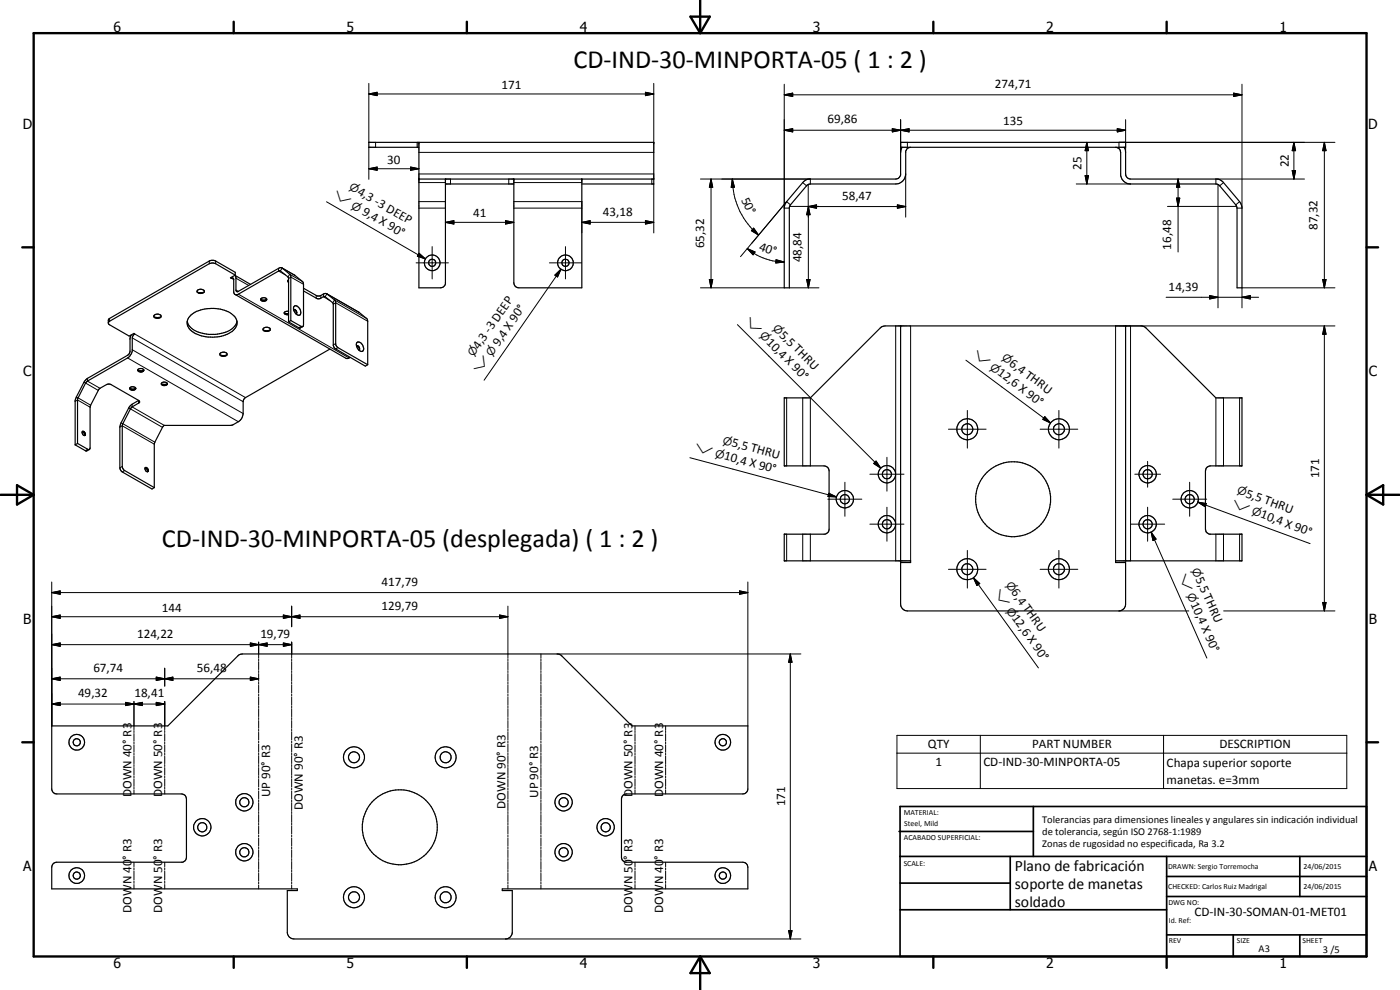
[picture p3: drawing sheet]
<svg xmlns="http://www.w3.org/2000/svg" width="420mm" height="297mm" viewBox="0 0 420 297" stroke-linecap="round" stroke-linejoin="round" font-family="sans-serif">
<g fill="none" stroke="#000" stroke-width=".35">
<path d="M125.2 42.7v1.5M125.7 42.7v43.7l6.8-.1 1-.6 .2-.6v-31.4M125.7 44.2h-15v-1.5h85.5v12.5h-21.6M125.7 53.7h70.5M133.7 55.2h20.5M154.2 53.7v31.1a1.52 1.52 0 0 0 1.5 1.6h18.9v-32.7M270.3 42.7h67.5v1.5h-67.5zM270.7 44.2l-.4 1.5v6.8l-.9 1.1-26.9 .2-1.3 .7-5.1 6-.5 .7-.2 1.2v24h1.5v-24.2l.3-.7 5-6 1-.3h25.6a3 3 0 0 0 3-3v-6.8l.6-1 .9-.2M334.8 44.2a1.52 1.52 0 0 1 1.5 1.5v6.9a3 3 0 0 0 3 2.6h25.6l.9 .3 5.1 6 .3 .7 .1 24.2h1.4v-24l-.1-.8-.6-1.1-5.1-6-1.2-.7-27-.2-.5-.3-.3-.8-.1-6.8-.4-1.5M32.5 96.9l.4 .6 5.9 3.3 1.4-.8 .2 .2-.5 .6-.2 .6v3.8a3.6 3.6 0 0 1-1.4 2.2l-12.1 6.9-.5 .6-2.4 4.9v13.3M46.3 95.1l1 .2 1-.2M48.3 95.1v-.1a1.14 1.14 0 0 0-1-.8 1.14 1.14 0 0 0-1.1 .8l.1 .2"/>
<path d="M48.3 95.1a1.51 1.51 0 0 1-2 .1M56.2 96.4a5.8 5.8 0 0 0 5.1 3.7 11.4 11.4 0 0 0 8-1.2l1.3-1.3 .5-1.2M57.3 94.5a10.9 10.9 0 0 1 12.9 .2 2.96 2.96 0 0 1-1 5 11 11 0 0 1-12.1-.7 2.91 2.91 0 0 1 .2-4.5zM59.2 87.7a1.54 1.54 0 0 0 2 0M59.2 87.7a1.09 1.09 0 0 1 .8-1 1.09 1.09 0 0 1 1.2 .4v.6M59.2 87.7h2M69.4 83.5l.5-.1 .2 .3v4l.3 .6 .7 .1 12.5-7.1h.5l2.3 1.8 .2 .5v13M69.4 83.2v.3M70.6 88.3l33.2 19.2 .5 .1 .8-.4M70.6 82.5l-1.4 .9 .2 .1M70.6 82.5l-5.9-3.4-.7-.2-1 .1-30.1 17.4-.4 .5M70.6 82.5v-.8l-5.9-3.4-.7-.2-1 .1-30.1 17.3-.4 .4v1"/>
<path d="M75.2 85.3l-4.7-2.7 .3 .6v3.8l.4 .5 12.9-7.2 .6 .1 2.4 2 .2 .4v13.4M78.3 89.7a1.08 1.08 0 0 1 1.7 .3 .99 .99 0 0 1-.9 .4 .99 .99 0 0 1-.8-.7zM78.3 89.8v.1M78.3 89.9h1.7M78.3 89.9l.6 .3 1.1-.3M79 99.1l1 .1 1.1-.1M79.1 98.5a1.25 1.25 0 0 1 2 .4 1.22 1.22 0 0 1-1.2 .6 1.22 1.22 0 0 1-1-.8zM80 89.8v.1M84.6 80.4a22.2 22.2 0 0 1 6.3 4.2l.2 .7-.1 12.5-.5 .2-3.2-1.8M85.3 93.9l.4 .5h.9M85.3 93.9l.1 .1M85.4 94l.4 .2h.8"/>
<path d="M85.4 94l1.2 .1M86.6 96.6l3.2 1.8 1.1-.4M86.6 83.9l-.3 .4 .3 .4M86.6 93.4l-.9 .1-.4 .4M87.3 96.2l-.7 .4M88.1 93a.76 .76 0 0 1 .8 .3 .76 .76 0 0 1 0 .8M88.2 92.9a.91 .91 0 0 1 .7 1.2M88.3 91.9a1.37 1.37 0 0 1 1.9 1.4l-.1 1.1a1.42 1.42 0 0 1-1.9-1.3zM88.8 94.1h.1M91.1 86.5l4.2 2.3h.6l1.6-.7h.4l2.5 1.9 .3 .6 .2 13.1 .5 .6 9 5.1M91.1 87.3l4 2.3h1l1.4-.7 2.5 2.1v12.7l.3 .6 9.3 5.6 .8-.5M98 88.1l9.6 5.5 2.6 2.1 .2 .7v13"/>
<path d="M270.3 97.8v70.5M337.8 97.8v70.5M38.9 116.5a1.08 1.08 0 0 1 1.9 0M38.9 116.5a1 1 0 0 0 .9 .6 1 1 0 0 0 1-.6M38.9 116.5l.1 .1M39 116.6h1.7M39.4 100.5l-.4 1.1v3.9l-.2 .7-12.8 7.5-.8 1-2.3 4.5-.3 .9v13.4M40.8 116.5a1.14 1.14 0 0 1-1.8 .1M41.4 111.1h1.7M41.5 110.8a1.23 1.23 0 0 1 1.7 .2 .92 .92 0 0 1-1 .6 .92 .92 0 0 1-.8-.7zM43.1 111a1.02 1.02 0 0 1-1.8 0M48.4 115.1v.1"/>
<path d="M48.5 115a1.07 1.07 0 0 1 1.7 .3 1.06 1.06 0 0 1-1.8-.2zM48.5 115.2h1.7a1.28 1.28 0 0 1-1.7 0zM50.2 115.1v.1M66.1 106.6h2M68.1 106.5v-.1a1.14 1.14 0 0 0-1-.8 1.14 1.14 0 0 0-1.1 .8l.1 .2M68.1 106.5a1.49 1.49 0 0 1-2 .1M99 104.7l-25.5 14.7-.5 1v3.7a3 3 0 0 1-1.5 2.4l-2.1 1.1-20.3 .1-2.8 5.6v13M107 102.9a1.45 1.45 0 0 1 2.1 1.5 .81 .81 0 0 1-.5 1.1 .81 .81 0 0 1-1-.6 2.1 2.1 0 0 1-.6-2zM107 103.8a.73 .73 0 0 1 .8 .4 .73 .73 0 0 1-.1 .8M107.1 103.8h-.1M107.1 103.8l.8 .8-.2 .4M235.4 119.4h7.8l21-21 1.1-.6h77.5l1.1 .6 21 21h7.8v20.4h-9.4a1.52 1.52 0 0 0-1.5 1.5l.1 17.8a1.29 1.29 0 0 0 1.1 1.2h9.7v8h-37.9v.5h3v12.5a2.09 2.09 0 0 1-2 2h-63.5a2.09 2.09 0 0 1-2-2v-12.5h3v-.5h-37.9v-8h12.2l1.1-.9 .1-18.1a1.52 1.52 0 0 0-1.5-1.5h-11.9z"/>
<path d="M22.6 133.5l3.1 1.8 1.1-.4M23.3 133.1l-.7 .4M24.7 129.5l.5 .4 .3 .7M24.7 129.5a.79 .79 0 0 1 .8 .3 .79 .79 0 0 1 0 .9 .88 .88 0 0 1-.8-1.2zM24.8 129.5l.5 .2 .2 .9M25.5 130.6l-.1 .1M41.6 120.1l-2.6 1.8-2.9 5.7-.1 12.8 .1 .6 .6 .6 8.9 5.1 .7-.4M41.6 120.1l.3 .7-2.6 1.7-2.5 4.8-.1 12.7 .5 1.1 9.1 5.2M41.6 120.1l-8.4-4.8h-1.1l-2.1 1.2-.4 .4-2.6 5.1v12.7l-.5 .2-3.2-1.8M43.6 140.3a.85 .85 0 0 1 .7 1.2M43.6 140.3a.76 .76 0 0 1 .8 .4 .76 .76 0 0 1 0 .8M43.6 140.3a.81 .81 0 0 0 .8 1.2"/>
<path d="M43.6 140.3l.8 1.2M15.5 217.8h34.9l21.2-21.2 1.2-.4 94.7 .1 .9 .3 21.2 21.2h34.8v18.9l-.2 .8-.7 .6-35.5 .1a1.52 1.52 0 0 0-1.5 1.5v17.5l.3 .9 .6 .5 35.5 .1a1.52 1.52 0 0 1 1.5 1.5v6.5h-73.7v.5h3v12.5a2.09 2.09 0 0 1-2 2h-63.8a1.97 1.97 0 0 1-1.7-2v-12.5h3v-.5h-73.7v-6.5a1.52 1.52 0 0 1 1.5-1.5l38-.1 .7-.5 .3-.9v-17.5a1.45 1.45 0 0 0-1.6-1.5l-37.9-.1-.7-.6-.3-.8z"/>
<circle cx="129.7" cy="78.9" r="2.35"/>
<circle cx="129.7" cy="78.9" r="1.07"/>
<circle cx="169.7" cy="78.8" r="1.09"/>
<circle cx="169.7" cy="78.9" r="2.36"/>
<circle cx="290.3" cy="128.8" r="1.65"/>
<circle cx="290.3" cy="128.8" r="3.2"/>
<circle cx="317.8" cy="128.8" r="3.2"/>
<circle cx="317.8" cy="128.8" r="1.65"/>
<circle cx="253.6" cy="149.8" r="2.6"/>
<circle cx="253.6" cy="149.8" r="1.39"/>
<circle cx="266.2" cy="157.3" r="1.37"/>
<circle cx="266.2" cy="142.3" r="2.6"/>
<circle cx="266.2" cy="142.3" r="1.38"/>
<circle cx="266.2" cy="157.3" r="2.59"/>
<circle cx="304" cy="149.8" r="11.3"/>
<circle cx="344.4" cy="142.3" r="1.38"/>
<circle cx="344.4" cy="157.3" r="1.38"/>
<circle cx="344.4" cy="157.3" r="2.6"/>
<circle cx="344.4" cy="142.3" r="2.6"/>
<circle cx="357.1" cy="149.8" r="1.36"/>
<circle cx="357.1" cy="149.8" r="2.6"/>
<circle cx="290.3" cy="170.8" r="3.1"/>
<circle cx="290.3" cy="170.8" r="1.66"/>
<circle cx="317.8" cy="170.8" r="3.2"/>
<circle cx="317.8" cy="170.8" r="1.65"/>
<circle cx="23" cy="222.7" r="2.35"/>
<circle cx="23" cy="222.7" r="1.08"/>
<circle cx="106.2" cy="227.2" r="1.66"/>
<circle cx="106.3" cy="227.2" r="3.2"/>
<circle cx="133.7" cy="227.2" r="1.65"/>
<circle cx="133.7" cy="227.2" r="3.2"/>
<circle cx="216.9" cy="222.7" r="2.35"/>
<circle cx="216.9" cy="222.7" r="1.08"/>
<circle cx="60.7" cy="248.2" r="1.38"/>
<circle cx="60.7" cy="248.2" r="2.6"/>
<circle cx="73.3" cy="240.7" r="1.38"/>
<circle cx="73.3" cy="255.7" r="1.38"/>
<circle cx="73.3" cy="255.7" r="2.6"/>
<circle cx="73.3" cy="240.7" r="2.6"/>
<circle cx="120" cy="248.2" r="11.3"/>
<circle cx="169.1" cy="240.7" r="2.62"/>
<circle cx="169.1" cy="240.7" r="1.38"/>
<circle cx="169.1" cy="255.7" r="2.61"/>
<circle cx="169.2" cy="255.7" r="1.39"/>
<circle cx="181.8" cy="248.2" r="1.39"/>
<circle cx="181.8" cy="248.2" r="2.6"/>
<circle cx="23" cy="262.7" r="2.35"/>
<circle cx="23" cy="262.7" r="1.09"/>
<circle cx="106.2" cy="269.2" r="3.2"/>
<circle cx="106.3" cy="269.2" r="1.65"/>
<circle cx="133.7" cy="269.2" r="1.66"/>
<circle cx="133.7" cy="269.2" r="3.1"/>
<circle cx="216.9" cy="262.7" r="1.09"/>
<circle cx="216.9" cy="262.7" r="2.35"/>
</g>
<g fill="none" stroke="#000" stroke-width=".3">
<path d="M110.7 28.2l2.5-.5v1zM110.7 28.2h85.5M110.7 25v17.7M193.7 27.7l2.5 .5-2.5 .5zM196.2 25v17.7M235.4 39.1l2.5-.5v1zM235.4 28.4l2.5-.5v1.1zM235.4 25.3v37.1h1.5M235.4 39.1h102.4M235.4 28.4h137.3M267.8 38.6l2.5 .5-2.5 .5zM270.3 39.1l2.5-.5v1z"/>
<path d="M270.3 35.9v9.8M335.3 38.6l2.5 .5-2.5 .5zM337.8 35.9v9.8M370.2 27.9l2.5 .5-2.5 .6zM372.7 25.3v37.1h-1.4M110.7 50.6l2.5-.5v1zM110.7 44.2v9.6M110.7 50.6h15M112.7 42.7v1.5M123.2 50.1l2.5 .5-2.5 .5zM125.7 54.8h8M125.7 52.2h70.5"/>
<path d="M125.7 45.7h70.5M135.2 53.7v1.5M152.7 53.7v1.5M154.2 54.8h20.4M195.6 53.7v1.5M196.2 55.2v14.7M210.2 53.7h33v1.5M213.4 53.7l.5 2.5h-1zM213.4 53.7v32.7M219.8 53.7l.6 2.5h-1zM219.8 53.7a21.7 21.7 0 0 0 7.9 16.8M240.9 54.8l1.2 1"/>
<path d="M242.6 55.3v31.1M271.8 52.2v13M272.3 42.7v1.5M323 55.2h16.3M325.7 52.7h1l-.5 2.5zM326.2 42.7l.5 2.5h-1zM326.2 42.7v12.5M353.1 59.4h1l-.5 2.5zM353.6 53.7l.5 2.5h-1zM353.6 53.7v21.9M365.5 55.3v37.1M367.2 54.8l-1.2 1"/>
<path d="M387.8 51.2h1l-.5 2.5zM388.3 42.7l.5 2.5h-1zM388.3 42.7v11M391.5 53.7h-26.6v1.5M397.5 42.7l.5 2.5h-1.1zM397.5 42.7v43.7M400.6 42.7h-64.8v1.5M62.8 78.3v.8M64.7 78.3v.8M98 60.5l29.7 17.2M124.9 78.9h9.7M125.7 62.4h8"/>
<path d="M125.7 60.5h8M125.8 76l1.9 1.7-2.4-.8zM129.7 74v9.7M133.7 66.7l2.5-.5v1zM133.7 66.7h20.5M151.7 66.2l2.5 .5-2.5 .5zM154.2 62.4h20.4M154.2 60.5h20.4v9.4M164.9 78.9h9.7M169.7 74v9.7M174.6 66.7l2.5-.5v1zM174.6 66.7h21.6"/>
<path d="M193.7 66.2l2.5 .5-2.5 .5zM224.3 74.6l2.3 1-.6 .9zM224.3 74.6a17.6 17.6 0 0 0 11.1 4M226.2 68.5l1.5 2-2.2-1.3zM232.9 77.9l2.5 .7-2.6 .3zM237 61.9h5.6M237.2 61.5l-1.1-1-13.9 16.5M242.6 62l2.5-.5v1zM242.6 62h29.2M242.6 61.9l.5 2.5h-1zM245 61.9h.8M269.3 61.5l2.5 .5-2.5 .5z"/>
<path d="M350.4 61.9h20.7M372 60.5l-1.1 1M32.9 95.5v.9M69.4 83.5l.7 .4M70.8 87l.7 .4M70.8 83.5l3.8 2.1M71.5 88.3l33.3 19.1M83.6 80.5v.8l2 1.2M84.1 81.3l.6-.9 3.8 2.2M86.4 83.1l.5-.8 3.9 2.2M86.6 83.6l.7-.5 3.8 2.2M90.4 97.9l-.7 .4"/>
<path d="M94.9 88.6v.9M96.3 88.6v.9M97.1 88.2v.8l1.9 1.2M97.6 89l.5-.8 9.7 5.5M99.9 90.8l.5-.8 9.6 5.5M100 91.3l.7-.5 9.7 5.6M166.5 82.5l1.8-1.7-1 2.3zM168.3 80.8l-23 33.3M210.2 86.4h25.2M212.9 83.9h1l-.5 2.5zM221.3 97.4l43 43.1M236.9 86.4h8.9"/>
<path d="M242.1 83.9h1l-.5 2.5zM268.8 97.8v70.5M273.3 97.8v70.5M339.3 97.8v70.5M350 89.2h27.7M363 88.7l2.5 .5-2.5 .5zM372.7 89.2l2.5-.5v1zM396.9 83.9h1.1l-.5 2.5zM397.5 97.8l.5 2.5h-1.1zM397.5 97.8v85.5M400.6 97.8h-65.8v70.5M400.6 86.4h-27.9v6"/>
<path d="M22.9 119.2l4.3 2.4M25.2 114.7l4.3 2.4M26.2 113.5v.8l3.8 2.2M38.3 107.4l33.2 19.1M39.7 104.9l33.3 19.2M39.7 101.4l33.3 19.1M40.4 100.2l33.3 19.1M100.7 103.1l-.7 .4M101.4 104.3l-.7 .4M236.1 119.4v20.4M240.9 119.4v20.4M243.2 119.4v20.4"/>
<path d="M289.9 108.1l25.4 18.8M364.9 119.4v20.4M367.2 119.4v20.4M372 119.4v20.4M22.6 120.4l.7-.4 3.7 2.2M26.3 134.8l-.7 .4M36 128.1l.7-.3 9.6 5.5M36.3 126.9l10.2 5.8M36.7 140l-.7 .4M38.6 122.5l10.2 5.7M39.7 121.3v.8l9.6 5.5M41.6 120.1v.8"/>
<path d="M207 137.3l44 11.8M262.2 139.1l.7-.8 1.4 2.2zM262.9 138.3l1.4 2.2-2.1-1.4zM266.2 137.2v10.2M284.6 128.8h11.3M290.3 123.1v11.4M312.2 128.8h11.3M313.6 125l1.7 1.9-2.3-1.1zM317.8 123.1v11.4M344.4 138.4v7.8M37.4 141.2l-.7 .4M248.4 149.8h10.2"/>
<path d="M248.7 148l2.3 1.1-2.5-.1zM253.6 144.7v10.2M261.1 157.3h10.2M261.1 142.3h10.2M266.2 152.2v10.2M339.3 157.3h10.2M340.6 142.3h7.7M344.4 152.2v10.2M345.5 159.7l1.5 2.1-1 .4zM345.5 159.7l16.7 37.7M351.9 149.8h10.3M357 144.7v10.2"/>
<path d="M359.5 150.7l2.5 .4-.4 .9zM359.5 150.7l33.7 12.4M15.5 177.8l2.6-.5v1zM15.5 177.8h208.9M15.5 174.6v43.2M221.9 177.3l2.5 .5-2.5 .5zM224.4 174.6v43.2M236.1 160.3v8M240.9 160.3v8M243.2 160.3v8M284.6 170.8h11.3M290.3 165.1v11.3"/>
<path d="M292.1 173.4l1.9 1.7-.8 .6zM292.1 173.4l19.5 27M312.2 170.8h11.3M317.8 165.1v11.3M364.9 160.3v8M367.2 160.3v8M372 160.3v8M15.5 193.4l2.6-.5v1zM15.5 185l2.6-.5v1zM15.5 193.4h72M15.5 185h136.9M75.1 192.9l2.5 .5-2.5 .5z"/>
<path d="M77.6 193.4l2.6-.5v1zM77.6 192.7v4.7M77.6 197.7v.6M77.6 198.5v2.4M85 184.5l2.5 .5-2.5 .5zM85 192.9l2.5 .5-2.5 .5zM85 184.5l5 1v-1l-5 1zM87.5 185l2.5-.5v1zM87.5 181.9v6.1M87.5 192.7v4.7M87.5 197.7v.6M87.5 198.5v2.4"/>
<path d="M149.9 184.5l2.5 .5-2.5 .5zM152.4 181.9v15.5M152.4 197.7v.6M152.4 198.5v2.4M162.3 196.2v1.2M162.3 197.7v.6M162.3 198.5v2.4M167.2 196.2h73.2M237.2 196.2l.5 2.5h-1zM237.2 196.2v85.5M335.8 183.3h21M367.2 183.3h33.4"/>
<path d="M396.9 180.8h1.1l-.5 2.5zM15.5 211.2l2.6-.5v1zM15.5 203.7l2.6-.5v1zM15.5 211.2h33.9M15.5 203.7h62.1M37.7 210.7l2.5 .5-2.5 .5zM40.2 211.2l2.5-.5v1zM40.2 210.5v8.4M40.2 219.2v.6M46.9 203.2l2.5 .5-2.5 .5zM46.9 210.7l2.5 .5-2.5 .5zM49.4 203.7l2.5-.5v1z"/>
<path d="M49.4 200.5v5.4M49.4 210.5v8.4M49.4 219.2v.6M75.1 203.2l2.5 .5-2.5 .5zM77.6 201.2v.6M77.6 202.1v2.3M77.6 204.7v.6M77.6 205.6v2.3M77.6 208.3v.5M77.6 209.1v2.4M77.6 211.8v.6M77.6 212.6v2.4"/>
<path d="M77.6 215.3v.6M77.6 216.2v2.3M77.6 218.8v.6M77.6 219.7v2.3M87.5 201.2v.6M87.5 202.1v2.3M87.5 204.7v.6M87.5 205.6v2.3M87.5 208.3v.5M87.5 209.1v2.4M87.5 211.8v.6M87.5 212.6v2.4"/>
<path d="M87.5 215.3v.6M87.5 216.2v2.3M87.5 218.8v.6M87.5 219.7v2.3M152.4 201.2v.6M152.4 202.1v2.3M152.4 204.7v.6M152.4 205.6v2.3M152.4 208.3v.5M152.4 209.1v2.4M152.4 211.8v.6M152.4 212.6v2.4"/>
<path d="M152.4 215.3v.6M152.4 216.2v2.3M152.4 218.8v.6M152.4 219.7v2.3M162.3 201.2v.6M162.3 202.1v2.3M162.3 204.7v.6M162.3 205.6v2.3M162.3 208.3v.5M162.3 209.1v2.4M162.3 211.8v.6M162.3 212.6v2.4"/>
<path d="M162.3 215.3v.6M162.3 216.2v2.3M162.3 218.8v.6M162.3 219.7v2.3M190.6 217.8v1.1M190.6 219.2v.6M199.8 217.8v1.1M199.8 219.2v.6M40.2 220.1v2.2M40.2 222.6v.6M40.2 223.5v2.2M40.2 226v.6"/>
<path d="M40.2 226.9v2.3M40.2 229.4v.6M40.2 230.3v2.2M40.2 232.8v.6M40.2 233.7v2.3M40.2 236.2v.6M40.2 237.1v1.1M49.4 220.1v2.2M49.4 222.6v.6M49.4 223.5v2.2M49.4 226v.6M49.4 226.9v2.3"/>
<path d="M49.4 229.4v.6M49.4 230.3v2.2M49.4 232.8v.6M49.4 233.7v2.3M49.4 236.2v.6M49.4 237.1v1.1M77.6 222.4v.5M77.6 223.3v2.3M77.6 225.9v.6M77.6 226.7v2.4M77.6 229.4v.6M77.6 230.3v2.4"/>
<path d="M77.6 232.9v.6M77.6 233.8v2.3M77.6 236.5v.5M77.6 237.4v2.3M77.6 240v.6M87.5 222.4v.5M87.5 223.3v2.3M87.5 225.9v.6M87.5 226.7v2.4M87.5 229.4v.6M87.5 230.3v2.4M87.5 232.9v.6"/>
<path d="M87.5 233.8v2.3M87.5 236.5v.5M87.5 237.4v2.3M87.5 240v.6M152.4 222.4v.5M152.4 223.3v2.3M152.4 225.9v.6M152.4 226.7v2.4M152.4 229.4v.6M152.4 230.3v2.4M152.4 232.9v.6M152.4 233.8v2.3"/>
<path d="M152.4 236.5v.5M152.4 237.4v2.3M152.4 240v.6M162.3 222.4v.5M162.3 223.3v2.3M162.3 225.9v.6M162.3 226.7v2.4M162.3 229.4v.6M162.3 230.3v2.4M162.3 232.9v.6M162.3 233.8v2.3M162.3 236.5v.5"/>
<path d="M162.3 237.4v2.3M162.3 240v.6M190.6 220.1v2.2M190.6 222.6v.6M190.6 223.5v2.2M190.6 226v.6M190.6 226.9v2.3M190.6 229.4v.6M190.6 230.3v2.2M190.6 232.8v.6M190.6 233.7v2.3M190.6 236.2v.6"/>
<path d="M190.6 237.1v1.1M199.8 220.1v2.2M199.8 222.6v.6M199.8 223.5v2.2M199.8 226v.6M199.8 226.9v2.3M199.8 229.4v.6M199.8 230.3v2.2M199.8 232.8v.6M199.8 233.7v2.3M199.8 236.2v.6M199.8 237.1v1.1"/>
<path d="M269.2 220.6h135v16h-135zM269.2 226h135M294.2 220.6v16M349.2 220.6v16M40.2 258.7v1.4M49.4 258.7v1.4M77.6 240.8v2.4M77.6 243.5v.6M77.6 244.4v2.4M77.6 247v.6M77.6 247.9v2.3M77.6 250.6v.5"/>
<path d="M77.6 251.5v2.3M77.6 254.1v.6M77.6 255v2.3M77.6 257.6v.6M77.6 258.5v2.4M87.5 240.8v2.4M87.5 243.5v.6M87.5 244.4v2.4M87.5 247v.6M87.5 247.9v2.3M87.5 250.6v.5M87.5 251.5v2.3"/>
<path d="M87.5 254.1v.6M87.5 255v2.3M87.5 257.6v.6M87.5 258.5v2.4M152.4 240.8v2.4M152.4 243.5v.6M152.4 244.4v2.4M152.4 247v.6M152.4 247.9v2.3M152.4 250.6v.5M152.4 251.5v2.3M152.4 254.1v.6"/>
<path d="M152.4 255v2.3M152.4 257.6v.6M152.4 258.5v2.4M162.3 240.8v2.4M162.3 243.5v.6M162.3 244.4v2.4M162.3 247v.6M162.3 247.9v2.3M162.3 250.6v.5M162.3 251.5v2.3M162.3 254.1v.6M162.3 255v2.3"/>
<path d="M162.3 257.6v.6M162.3 258.5v2.4M190.6 258.7v1.4M199.8 258.7v1.4M40.2 260.4v.6M40.2 261.4v2.6M40.2 264.4v.6M40.2 265.4v1.3M49.4 260.4v.6M49.4 261.4v2.6M49.4 264.4v.6M49.4 265.4v1.3"/>
<path d="M77.6 261.1v.6M77.6 262v2.4M77.6 264.7v.5M77.6 265.6v1.1M87.5 261.1v.6M87.5 262v2.4M87.5 264.7v.5M87.5 265.6v1.1M152.4 261.1v.6M152.4 262v2.4M152.4 264.7v.5M152.4 265.6v1.1"/>
<path d="M162.3 261.1v.6M162.3 262v2.4M162.3 264.7v.5M162.3 265.6v1.1M190.6 260.4v.6M190.6 261.4v2.6M190.6 264.4v.6M190.6 265.4v1.3M199.8 260.4v.6M199.8 261.4v2.6M199.8 264.4v.6M199.8 265.4v1.3"/>
<path d="M236.7 279.2h1l-.5 2.5zM151.7 281.7h88.7"/>
</g>
<g fill="#000">
<circle cx="125.7" cy="53.7" r=".18"/>
<circle cx="125.7" cy="42.7" r=".18"/>
<circle cx="133.7" cy="53.7" r=".18"/>
<circle cx="154.2" cy="53.7" r=".18"/>
<circle cx="174.6" cy="53.7" r=".18"/>
<circle cx="196.2" cy="42.7" r=".18"/>
<circle cx="270.3" cy="97.8" r=".18"/>
<circle cx="270.3" cy="168.3" r=".18"/>
</g>
<g fill="none" stroke="#000" stroke-width=".71">
<path d="M10.1 9.9h400v277.1h-400zM70.1 6.5v3.4M140.1 6.5v3.4M207.2 5h5.8l-2.9 4.9zM210.1 0v9.9M280.1 6.5v3.4M350.1 6.5v3.4M6.7 74.2h3.4M410.1 74.2h3.5M.1 148.5h10M5.1 145.6l5 2.9-5 2.9zM410.1 148.5h10"/>
<path d="M410.1 148.5l5-2.9v5.8zM6.7 222.7h3.4M410.1 222.7h3.5M70.1 287v3.4M140.1 287v3.4M210.1 287v10M210.1 287l2.9 5h-5.8zM280.1 287v3.4M350.1 287v3.4"/>
</g>
<g fill="none" stroke="#000" stroke-width=".51">
<path d="M269.8 249.5h40.3M270.1 242h140v45h-140zM270.1 257h140M303.2 257v16M310.1 242v15M350.1 257v30M390.1 257v12M270.1 265h33.1M270.1 273h80M350.1 269h60M350.1 263h60M350.1 280.5h60"/>
<path d="M370.1 280.5v6.5M390.1 280.5v6.5"/>
</g>
<g fill="#000">
<path d="M110.7 28.2l2.5-.5v1zM193.7 27.7l2.5 .5-2.5 .5zM235.4 39.1l2.5-.5v1zM235.4 28.4l2.5-.5v1.1zM267.8 38.6l2.5 .5-2.5 .5zM270.3 39.1l2.5-.5v1zM335.3 38.6l2.5 .5-2.5 .5zM370.2 27.9l2.5 .5-2.5 .6zM110.7 50.6l2.5-.5v1zM123.2 50.1l2.5 .5-2.5 .5zM213.4 53.7l.5 2.5h-1zM219.8 53.7l.6 2.5h-1z"/>
<path d="M325.7 52.7h1l-.5 2.5zM326.2 42.7l.5 2.5h-1zM353.1 59.4h1l-.5 2.5zM353.6 53.7l.5 2.5h-1zM387.8 51.2h1l-.5 2.5zM388.3 42.7l.5 2.5h-1zM397.5 42.7l.5 2.5h-1.1zM125.8 76l1.9 1.7-2.4-.8zM133.7 66.7l2.5-.5v1zM151.7 66.2l2.5 .5-2.5 .5zM174.6 66.7l2.5-.5v1zM193.7 66.2l2.5 .5-2.5 .5z"/>
<path d="M226.2 68.5l1.5 2-2.2-1.3zM224.3 74.6l2.3 1-.6 .9zM232.9 77.9l2.5 .7-2.6 .3zM242.6 61.9l.5 2.5h-1zM242.6 62l2.5-.5v1zM269.3 61.5l2.5 .5-2.5 .5zM166.5 82.5l1.8-1.7-1 2.3zM212.9 83.9h1l-.5 2.5zM242.1 83.9h1l-.5 2.5zM363 88.7l2.5 .5-2.5 .5zM372.7 89.2l2.5-.5v1zM396.9 83.9h1.1l-.5 2.5z"/>
<path d="M397.5 97.8l.5 2.5h-1.1zM262.9 138.3l1.4 2.2-2.1-1.4zM313.6 125l1.7 1.9-2.3-1.1zM248.7 148l2.3 1.1-2.5-.1zM359.5 150.7l2.5 .4-.4 .9zM15.5 177.8l2.6-.5v1zM221.9 177.3l2.5 .5-2.5 .5zM292.1 173.4l1.9 1.7-.8 .6zM345.5 159.7l1.5 2.1-1 .4zM15.5 193.4l2.6-.5v1zM15.5 185l2.6-.5v1zM75.1 192.9l2.5 .5-2.5 .5z"/>
<path d="M77.6 193.4l2.6-.5v1zM85 184.5l2.5 .5-2.5 .5zM85 192.9l2.5 .5-2.5 .5zM87.5 185l2.5-.5v1zM149.9 184.5l2.5 .5-2.5 .5zM237.2 196.2l.5 2.5h-1zM396.9 180.8h1.1l-.5 2.5zM15.5 211.2l2.6-.5v1zM15.5 203.7l2.6-.5v1zM37.7 210.7l2.5 .5-2.5 .5zM40.2 211.2l2.5-.5v1zM46.9 203.2l2.5 .5-2.5 .5z"/>
<path d="M46.9 210.7l2.5 .5-2.5 .5zM49.4 203.7l2.5-.5v1zM75.1 203.2l2.5 .5-2.5 .5zM236.7 279.2h1l-.5 2.5z"/>
</g>
<g font-size="7.9">
<text x="172.1" y="20.4">CD-IND-30-MINPORTA-05 ( 1 : 2 )</text>
<text x="48.6" y="164.3">CD-IND-30-MINPORTA-05 (desplegada) ( 1 : 2 )</text>
</g>
<g font-size="4.7">
<text x="304.6" y="261.2">Plano de fabricación</text>
<text x="304.6" y="266.6">soporte de manetas</text>
<text x="304.6" y="272">soldado</text>
</g>
<g font-size="4.2">
<text x="34" y="9.6">6</text>
<text x="104" y="9.6">5</text>
<text x="174" y="9.6">4</text>
<text x="244" y="9.6">3</text>
<text x="314" y="9.6">2</text>
<text x="384" y="9.6">1</text>
<text x="6.8" y="38.7">D</text>
<text x="410.6" y="38.7">D</text>
<text x="7" y="112.9">C</text>
<text x="410.8" y="112.9">C</text>
<text x="7" y="187.1">B</text>
<text x="410.8" y="187.1">B</text>
<text x="7" y="261.4">A</text>
<text x="410.8" y="261.4">A</text>
<text x="34" y="290.4">6</text>
<text x="104" y="290.4">5</text>
<text x="174" y="290.4">4</text>
<text x="244" y="290.4">3</text>
<text x="314" y="290.4">2</text>
<text x="384" y="290.4">1</text>
</g>
<g font-size="3.9">
<text x="150.5" y="26.7">171</text>
<text x="298.6" y="26.4">274,71</text>
<text x="248.4" y="37">69,86</text>
<text x="301.1" y="37.5">135</text>
<text x="116.2" y="49.1">30</text>
<text x="324.6" y="51" transform="rotate(-90 324.6 51)">25</text>
<text x="386.8" y="50.2" transform="rotate(-90 386.8 50.2)">22</text>
<text x="107" y="58.3" transform="rotate(30 107 58.3)">4,3 -3 DEEP</text>
<text x="222.4" y="59.9" transform="rotate(65 222.4 59.9)">50°</text>
<text x="252.7" y="59.9">58,47</text>
<text x="108.4" y="64.1" transform="rotate(30 108.4 64.1)">9,4 X 90°</text>
<text x="142" y="65.2">41</text>
<text x="181" y="64.7">43,18</text>
<text x="395.4" y="69" transform="rotate(-90 395.4 69)">87,32</text>
<text x="211.3" y="74.5" transform="rotate(-90 211.3 74.5)">65,32</text>
<text x="227.6" y="74.9" transform="rotate(20 227.6 74.9)">40°</text>
<text x="351.5" y="74.9" transform="rotate(-90 351.5 74.9)">16,48</text>
<text x="240.5" y="78.7" transform="rotate(-90 240.5 78.7)">48,84</text>
<text x="350.7" y="87.2">14,39</text>
<text x="233.8" y="100.7" transform="rotate(45 233.8 100.7)">5,5 THRU</text>
<text x="143.7" y="104.9" transform="rotate(-55 143.7 104.9)">4,3 -3 DEEP</text>
<text x="149.7" y="104.1" transform="rotate(-55 149.7 104.1)">9,4 X 90°</text>
<text x="229.8" y="102.9" transform="rotate(45 229.8 102.9)">10,4 X 90°</text>
<text x="299.2" y="112.3" transform="rotate(37 299.2 112.3)">12,6 X 90°</text>
<text x="302.7" y="109.5" transform="rotate(37 302.7 109.5)">6,4 THRU</text>
<text x="217.1" y="137.8" transform="rotate(15 217.1 137.8)">10,4 X 90°</text>
<text x="219.4" y="133.9" transform="rotate(15 219.4 133.9)">5,5 THRU</text>
<text x="395.9" y="143.6" transform="rotate(-90 395.9 143.6)">171</text>
<text x="373.7" y="149" transform="rotate(20 373.7 149)">5,5 THRU</text>
<text x="378.1" y="155.2" transform="rotate(20 378.1 155.2)">10,4 X 90°</text>
<text x="358.8" y="173.6" transform="rotate(66 358.8 173.6)">5,5 THRU</text>
<text x="114.5" y="175.7">417,79</text>
<text x="303.4" y="177.8" transform="rotate(54 303.4 177.8)">6,4 THRU</text>
<text x="48.6" y="183.5">144</text>
<text x="114.5" y="182.9">129,79</text>
<text x="303.5" y="185.5" transform="rotate(54 303.5 185.5)">12,6 X 90°</text>
<text x="357.3" y="181.1" transform="rotate(66 357.3 181.1)">10,4 X 90°</text>
<text x="41.1" y="191.3">124,22</text>
<text x="78.1" y="191.3">19,79</text>
<text x="28" y="201.6">67,74</text>
<text x="59" y="201.6">56,48</text>
<text x="23.4" y="209.2">49,32</text>
<text x="40.3" y="209.2">18,41</text>
<text x="278.5" y="224.6">QTY</text>
<text x="309.7" y="224.6">PART NUMBER</text>
<text x="366" y="224.6">DESCRIPTION</text>
<text x="280.7" y="229.9">1</text>
<text x="295.1" y="229.9">CD-IND-30-MINPORTA-05</text>
<text x="350.1" y="230">Chapa superior soporte</text>
<text x="39.4" y="239.2" transform="rotate(-90 39.4 239.2)">DOWN 40° R3</text>
<text x="48.6" y="239.2" transform="rotate(-90 48.6 239.2)">DOWN 50° R3</text>
<text x="81.1" y="239.2" transform="rotate(-90 81.1 239.2)">UP 90° R3</text>
<text x="161.5" y="239.4" transform="rotate(-90 161.5 239.4)">UP 90° R3</text>
<text x="189.8" y="239.2" transform="rotate(-90 189.8 239.2)">DOWN 50° R3</text>
<text x="199" y="239.2" transform="rotate(-90 199 239.2)">DOWN 40° R3</text>
<text x="350.1" y="235.3">manetas. e=3mm</text>
<text x="90.9" y="243" transform="rotate(-90 90.9 243)">DOWN 90° R3</text>
<text x="151.7" y="242.6" transform="rotate(-90 151.7 242.6)">DOWN 90° R3</text>
<text x="235.7" y="242" transform="rotate(-90 235.7 242)">171</text>
<text x="39.4" y="257.9" transform="rotate(-90 39.4 257.9)">° R3</text>
<text x="48.6" y="257.9" transform="rotate(-90 48.6 257.9)">° R3</text>
<text x="189.8" y="257.9" transform="rotate(-90 189.8 257.9)">° R3</text>
<text x="199" y="257.9" transform="rotate(-90 199 257.9)">° R3</text>
<text x="39.4" y="273.9" transform="rotate(-90 39.4 273.9)">DOWN 40</text>
<text x="48.6" y="273.9" transform="rotate(-90 48.6 273.9)">DOWN 50</text>
<text x="189.8" y="273.9" transform="rotate(-90 189.8 273.9)">DOWN 50</text>
<text x="199" y="273.9" transform="rotate(-90 199 273.9)">DOWN 40</text>
<text x="358.5" y="275">CD-IN-30-SOMAN-01-MET01</text>
</g>
<g font-size="3.3">
<text x="99.8" y="59.1" transform="rotate(30 99.8 59.1)">w</text>
<text x="104.6" y="56.9" transform="rotate(30 104.6 56.9)">n</text>
<text x="105.2" y="62.3" transform="rotate(30 105.2 62.3)">n</text>
<text x="223.3" y="96.5" transform="rotate(45 223.3 96.5)">w</text>
<text x="227.8" y="100.9" transform="rotate(45 227.8 100.9)">n</text>
<text x="231.8" y="98.7" transform="rotate(45 231.8 98.7)">n</text>
<text x="142.1" y="107.2" transform="rotate(-55 142.1 107.2)">n</text>
<text x="147.6" y="107.1" transform="rotate(-55 147.6 107.1)">n</text>
<text x="291.8" y="106.8" transform="rotate(37 291.8 106.8)">w</text>
<text x="300.5" y="107.8" transform="rotate(37 300.5 107.8)">n</text>
<text x="144" y="112.3" transform="rotate(-55 144 112.3)">w</text>
<text x="296.9" y="110.6" transform="rotate(37 296.9 110.6)">n</text>
<text x="208.4" y="135.5" transform="rotate(15 208.4 135.5)">w</text>
<text x="214.4" y="137.1" transform="rotate(15 214.4 137.1)">n</text>
<text x="216.7" y="133.2" transform="rotate(15 216.7 133.2)">n</text>
<text x="371" y="148" transform="rotate(20 371 148)">n</text>
<text x="369.5" y="152.1" transform="rotate(20 369.5 152.1)">w</text>
<text x="375.4" y="154.3" transform="rotate(20 375.4 154.3)">n</text>
<text x="353.6" y="172.8" transform="rotate(66 353.6 172.8)">w</text>
<text x="357.6" y="171" transform="rotate(66 357.6 171)">n</text>
<text x="298.2" y="178.1" transform="rotate(54 298.2 178.1)">w</text>
<text x="301.7" y="175.5" transform="rotate(54 301.7 175.5)">n</text>
<text x="356.2" y="178.6" transform="rotate(66 356.2 178.6)">n</text>
<text x="301.9" y="183.2" transform="rotate(54 301.9 183.2)">n</text>
</g>
<g font-size="3.1">
<text x="312.7" y="246.8">Tolerancias para dimensiones lineales y angulares sin indicación individual</text>
<text x="312.7" y="250.4">de tolerancia, según ISO 2768-1:1989</text>
<text x="312.7" y="254">Zonas de rugosidad no especificada, Ra 3.2</text>
<text x="377.7" y="285.6">A3</text>
<text x="397" y="285.9">3 /5</text>
</g>
<g font-size="2.4">
<text x="271.2" y="244.4">MATERIAL:</text>
<text x="271.3" y="252">ACABADO SUPERFICIAL:</text>
<text x="271.4" y="247.9">Steel, Mild</text>
<text x="271.2" y="259.7">SCALE:</text>
<text x="350.6" y="260.8">DRAWN: Sergio Torremocha</text>
<text x="391.2" y="260.6">24/06/2015</text>
<text x="350.6" y="266.9">CHECKED: Carlos Ruiz Madrigal</text>
<text x="391.2" y="266.7">24/06/2015</text>
<text x="350.6" y="271.4">DWG NO:</text>
<text x="350.8" y="276.9">Id. Ref:</text>
<text x="350.8" y="282.8">REV</text>
<text x="371.2" y="282.9">SIZE</text>
<text x="390.9" y="282.9">SHEET</text>
</g>
</svg>
